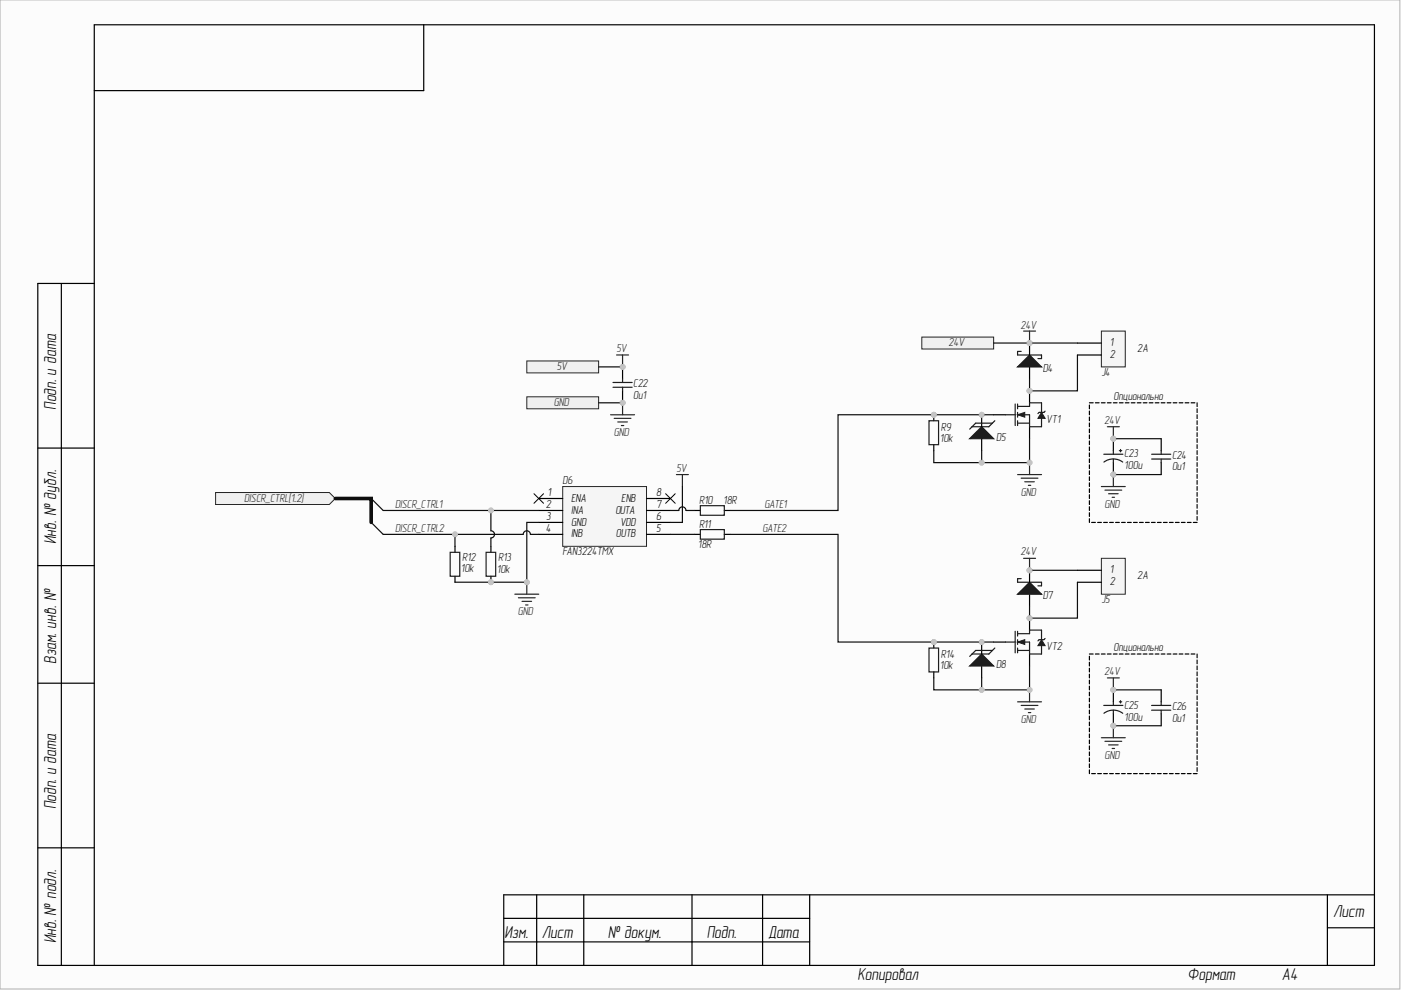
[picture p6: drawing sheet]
<svg xmlns="http://www.w3.org/2000/svg" width="297mm" height="210mm" viewBox="0 0 297 210" stroke-linecap="round" stroke-linejoin="round" font-family="sans-serif">
<path d="M0 0h296.8v209.7h-296.8z" fill-rule="evenodd" fill="#fcfcfc"/>
<path d="M0 0h296.8v209.7h-296.8z" fill="none" stroke="#bdbdbd" stroke-width=".21"/>
<path d="M0 0h296.8v209.7h-296.8z" fill-rule="evenodd" fill="#fcfcfc"/>
<path d="M0 0h296.8v209.7h-296.8z" fill="none" stroke="#bdbdbd" stroke-width=".21"/>
<g fill="none" stroke="#000" stroke-width=".25">
<path d="M89.8 5.3v13.9h-69.8M13 60.1v144.6M20 60.1h-12v144.6h283.4v-199.4h-271.4v199.4M8 95h12M8 119.9h12M8 144.9h12M8 179.8h12M106.8 194.7h64.9M106.8 199.7h64.9M113.8 189.7v15M123.8 189.7v15M146.7 189.7v15"/>
<path d="M161.7 189.7v15M171.7 189.7v15M281.4 189.7v15M281.4 196.7h10M291.4 189.7h-184.6v15"/>
</g>
<path d="M195.4 71.5h15.3v2.5h-15.3z" fill-rule="evenodd" fill="#f0f0f0"/>
<path d="M195.4 71.5h15.3v2.5h-15.3z" fill="none" stroke="#262626" stroke-width=".21"/>
<path d="M111.7 84.1h15.2v2.6h-15.2z" fill-rule="evenodd" fill="#f0f0f0"/>
<path d="M111.7 84.1h15.2v2.6h-15.2z" fill="none" stroke="#262626" stroke-width=".21"/>
<path d="M45.7 104.4h24.1l1.3 1.3-1.3 1.3h-24.1z" fill-rule="evenodd" fill="#f0f0f0"/>
<path d="M45.7 104.4h24.1l1.3 1.3-1.3 1.3h-24.1z" fill="none" stroke="#262626" stroke-width=".21"/>
<path d="M218.3 98.1v2.5M215.7 100.6h5.1M216.5 101.4h3.6M217.3 102.1h2M218 102.9h.5" fill="none" stroke="#262626" stroke-width=".25"/>
<circle cx="218.3" cy="98.1" r=".51" fill="#c1c1c1"/>
<circle cx="218.3" cy="98.1" r=".51" fill="none" stroke="#c1c1c1" stroke-width=".21"/>
<circle cx="218.3" cy="72.7" r=".51" fill="#c1c1c1"/>
<circle cx="218.3" cy="72.7" r=".51" fill="none" stroke="#c1c1c1" stroke-width=".21"/>
<path d="M218.3 77.8v2.5" fill="none" stroke="#000" stroke-width=".25"/>
<path d="M215.7 77.8l2.6-2.5 2.5 2.5z" fill="#1c1c1c"/>
<path d="M215.7 77.8l2.6-2.5 2.5 2.5zM216.5 74.5h-.8v.8h5.1v.7h-.7" fill="none" stroke="#1c1c1c" stroke-width=".25"/>
<path d="M218.3 72.7v2.6" fill="none" stroke="#000" stroke-width=".25"/>
<circle cx="218.3" cy="72.7" r=".51" fill="#c1c1c1"/>
<circle cx="218.3" cy="72.7" r=".51" fill="none" stroke="#c1c1c1" stroke-width=".21"/>
<path d="M217 70.2h2.6M218.3 70.2v2.5" fill="none" stroke="#262626" stroke-width=".25"/>
<circle cx="218.3" cy="72.7" r=".51" fill="#c1c1c1"/>
<circle cx="218.3" cy="72.7" r=".51" fill="none" stroke="#c1c1c1" stroke-width=".21"/>
<circle cx="198" cy="87.9" r=".51" fill="#c1c1c1"/>
<circle cx="198" cy="87.9" r=".51" fill="none" stroke="#c1c1c1" stroke-width=".21"/>
<path d="M198 87.9v1.3M198 94.3v1.3" fill="none" stroke="#000" stroke-width=".25"/>
<circle cx="198" cy="87.9" r=".51" fill="#c1c1c1"/>
<circle cx="198" cy="87.9" r=".51" fill="none" stroke="#c1c1c1" stroke-width=".21"/>
<path d="M197 89.2h2v5.1h-2z" fill="none" stroke="#1c1c1c" stroke-width=".25"/>
<circle cx="208.1" cy="87.9" r=".51" fill="#c1c1c1"/>
<circle cx="208.1" cy="87.9" r=".51" fill="none" stroke="#c1c1c1" stroke-width=".21"/>
<path d="M208.1 93v2.6" fill="none" stroke="#000" stroke-width=".25"/>
<path d="M205.6 93l2.5-2.5 2.6 2.5z" fill="#1c1c1c"/>
<path d="M205.6 93l2.5-2.5 2.6 2.5zM206.1 90.5h3.6" fill="none" stroke="#1c1c1c" stroke-width=".25"/>
<path d="M208.1 87.9v2.6" fill="none" stroke="#000" stroke-width=".25"/>
<circle cx="208.1" cy="87.9" r=".51" fill="#c1c1c1"/>
<circle cx="208.1" cy="87.9" r=".51" fill="none" stroke="#c1c1c1" stroke-width=".21"/>
<path d="M210.4 89.7h-3.5l-1.3 1.3M210.9 89.2l-1.2 1.3" fill="none" stroke="#1c1c1c" stroke-width=".25"/>
<circle cx="218.3" cy="82.9" r=".51" fill="#c1c1c1"/>
<circle cx="218.3" cy="82.9" r=".51" fill="none" stroke="#c1c1c1" stroke-width=".21"/>
<path d="M218.3 82.9v2.5" fill="none" stroke="#000" stroke-width=".25"/>
<circle cx="218.3" cy="82.9" r=".51" fill="#c1c1c1"/>
<circle cx="218.3" cy="82.9" r=".51" fill="none" stroke="#c1c1c1" stroke-width=".21"/>
<path d="M210.7 87.9h2.5M218.3 90.5v2.5" fill="none" stroke="#000" stroke-width=".25"/>
<path d="M213.2 87.9h2M215.2 85.7v4.5M215.7 86.2h2.6M215.7 87.9h2.6v2.6M215.7 89.7h2.6M215.7 85.7v1M215.7 87.4v1M215.7 89.2v1" fill="none" stroke="#1c1c1c" stroke-width=".25"/>
<path d="M215.7 87.9l1.6-.5v1z" fill="#1c1c1c"/>
<path d="M215.7 87.9l1.6-.5v1z" fill="none" stroke="#1c1c1c" stroke-width=".21"/>
<path d="M218.3 85.4v.8M218.3 90.5h2.5" fill="none" stroke="#1c1c1c" stroke-width=".25"/>
<path d="M220.8 87.4l.8 1.3h-1.5z" fill="#1c1c1c"/>
<path d="M220.8 87.4l.8 1.3h-1.5z" fill="none" stroke="#1c1c1c" stroke-width=".21"/>
<path d="M218.3 85.4h2.5v2M220.8 88.7v1.8M221.6 87.2l-.3 .2h-1l-.2 .3" fill="none" stroke="#1c1c1c" stroke-width=".25"/>
<path d="M111.7 76.5h15.2v2.6h-15.2z" fill-rule="evenodd" fill="#f0f0f0"/>
<path d="M111.7 76.5h15.2v2.6h-15.2z" fill="none" stroke="#262626" stroke-width=".21"/>
<path d="M119.3 103.2h17.8v12.6h-17.8z" fill-rule="evenodd" fill="#f5f5f5"/>
<path d="M119.3 103.2h17.8v12.6h-17.8z" fill="none" stroke="#262626" stroke-width=".21"/>
<path d="M96.5 115.8v1.3M114.2 105.7h5.1M114.2 108.2h5.1M114.2 110.8h5.1M114.2 113.3h5.1M137.1 105.7h5M137.1 108.2h5M137.1 110.8h5M137.1 113.3h5M96.5 122.2v1.2" fill="none" stroke="#000" stroke-width=".25"/>
<path d="M113.2 104.7l2 2M115.2 104.7l-2 2M141.1 104.7l2.1 2M143.2 104.7l-2.1 2" fill="none" stroke="#000" stroke-width=".21"/>
<path d="M95.5 117.1h2v5.1h-2z" fill="none" stroke="#1c1c1c" stroke-width=".25"/>
<circle cx="104.1" cy="123.4" r=".51" fill="#c1c1c1"/>
<circle cx="104.1" cy="123.4" r=".51" fill="none" stroke="#c1c1c1" stroke-width=".21"/>
<path d="M104.1 122.2v1.2" fill="none" stroke="#000" stroke-width=".25"/>
<circle cx="104.1" cy="123.4" r=".51" fill="#c1c1c1"/>
<circle cx="104.1" cy="123.4" r=".51" fill="none" stroke="#c1c1c1" stroke-width=".21"/>
<path d="M104.1 115.8v1.3" fill="none" stroke="#000" stroke-width=".25"/>
<path d="M103.1 117.1h2v5.1h-2z" fill="none" stroke="#1c1c1c" stroke-width=".25"/>
<path d="M109.2 126h5M109.9 126.7h3.6M110.7 127.5h2M111.4 128.3h.5M111.7 123.4v2.6" fill="none" stroke="#262626" stroke-width=".25"/>
<circle cx="111.7" cy="123.4" r=".51" fill="#c1c1c1"/>
<circle cx="111.7" cy="123.4" r=".51" fill="none" stroke="#c1c1c1" stroke-width=".21"/>
<path d="M78.7 105.7l2.5 2.5M78.7 110.8l2.5 2.5" fill="none" stroke="#0e0e0e" stroke-width=".25"/>
<circle cx="132" cy="85.4" r=".51" fill="#c1c1c1"/>
<circle cx="132" cy="85.4" r=".51" fill="none" stroke="#c1c1c1" stroke-width=".21"/>
<circle cx="132" cy="77.8" r=".51" fill="#c1c1c1"/>
<circle cx="132" cy="77.8" r=".51" fill="none" stroke="#c1c1c1" stroke-width=".21"/>
<path d="M132 82.9v2.5" fill="none" stroke="#000" stroke-width=".25"/>
<circle cx="132" cy="85.4" r=".51" fill="#c1c1c1"/>
<circle cx="132" cy="85.4" r=".51" fill="none" stroke="#c1c1c1" stroke-width=".21"/>
<path d="M132 77.8v2.5" fill="none" stroke="#000" stroke-width=".25"/>
<circle cx="132" cy="77.8" r=".51" fill="#c1c1c1"/>
<circle cx="132" cy="77.8" r=".51" fill="none" stroke="#c1c1c1" stroke-width=".21"/>
<path d="M130 81.1h4M130 82.1h4M132 80.3v.8M132 82.1v.8" fill="none" stroke="#1c1c1c" stroke-width=".25"/>
<path d="M130.7 75.3h2.6M132 75.3v2.5" fill="none" stroke="#262626" stroke-width=".25"/>
<circle cx="132" cy="77.8" r=".51" fill="#c1c1c1"/>
<circle cx="132" cy="77.8" r=".51" fill="none" stroke="#c1c1c1" stroke-width=".21"/>
<path d="M129.5 87.9h5M130.2 88.7h3.6M131 89.5h2M131.7 90.2h.6M132 85.4v2.5" fill="none" stroke="#262626" stroke-width=".25"/>
<circle cx="132" cy="85.4" r=".51" fill="#c1c1c1"/>
<circle cx="132" cy="85.4" r=".51" fill="none" stroke="#c1c1c1" stroke-width=".21"/>
<path d="M143.4 100.6h2.6M144.7 100.6v2.6M215.7 148.8h5.1M216.5 149.6h3.6M217.3 150.3h2M218 151.1h.5M218.3 146.3v2.5" fill="none" stroke="#262626" stroke-width=".25"/>
<circle cx="218.3" cy="146.3" r=".51" fill="#c1c1c1"/>
<circle cx="218.3" cy="146.3" r=".51" fill="none" stroke="#c1c1c1" stroke-width=".21"/>
<circle cx="218.3" cy="120.9" r=".51" fill="#c1c1c1"/>
<circle cx="218.3" cy="120.9" r=".51" fill="none" stroke="#c1c1c1" stroke-width=".21"/>
<path d="M218.3 126v2.5" fill="none" stroke="#000" stroke-width=".25"/>
<path d="M215.7 126l2.6-2.5 2.5 2.5z" fill="#1c1c1c"/>
<path d="M215.7 126l2.6-2.5 2.5 2.5zM216.5 122.7h-.8v.8h5.1v.7h-.7" fill="none" stroke="#1c1c1c" stroke-width=".25"/>
<path d="M218.3 120.9v2.6" fill="none" stroke="#000" stroke-width=".25"/>
<circle cx="218.3" cy="120.9" r=".51" fill="#c1c1c1"/>
<circle cx="218.3" cy="120.9" r=".51" fill="none" stroke="#c1c1c1" stroke-width=".21"/>
<path d="M217 118.4h2.6M218.3 118.4v2.5" fill="none" stroke="#262626" stroke-width=".25"/>
<circle cx="218.3" cy="120.9" r=".51" fill="#c1c1c1"/>
<circle cx="218.3" cy="120.9" r=".51" fill="none" stroke="#c1c1c1" stroke-width=".21"/>
<circle cx="198" cy="136.1" r=".51" fill="#c1c1c1"/>
<circle cx="198" cy="136.1" r=".51" fill="none" stroke="#c1c1c1" stroke-width=".21"/>
<path d="M198 136.1v1.3M198 142.5v1.2" fill="none" stroke="#000" stroke-width=".25"/>
<circle cx="198" cy="136.1" r=".51" fill="#c1c1c1"/>
<circle cx="198" cy="136.1" r=".51" fill="none" stroke="#c1c1c1" stroke-width=".21"/>
<path d="M197 137.4h2v5.1h-2z" fill="none" stroke="#1c1c1c" stroke-width=".25"/>
<circle cx="208.1" cy="136.1" r=".51" fill="#c1c1c1"/>
<circle cx="208.1" cy="136.1" r=".51" fill="none" stroke="#c1c1c1" stroke-width=".21"/>
<path d="M208.1 141.2v2.5" fill="none" stroke="#000" stroke-width=".25"/>
<path d="M205.6 141.2l2.5-2.5 2.6 2.5z" fill="#1c1c1c"/>
<path d="M206.1 138.7h3.6M205.6 141.2l2.5-2.5 2.6 2.5z" fill="none" stroke="#1c1c1c" stroke-width=".25"/>
<path d="M208.1 136.1v2.6" fill="none" stroke="#000" stroke-width=".25"/>
<circle cx="208.1" cy="136.1" r=".51" fill="#c1c1c1"/>
<circle cx="208.1" cy="136.1" r=".51" fill="none" stroke="#c1c1c1" stroke-width=".21"/>
<path d="M210.4 137.9h-3.5l-1.3 1.3M210.9 137.4l-1.2 1.3" fill="none" stroke="#1c1c1c" stroke-width=".25"/>
<circle cx="218.3" cy="131.1" r=".51" fill="#c1c1c1"/>
<circle cx="218.3" cy="131.1" r=".51" fill="none" stroke="#c1c1c1" stroke-width=".21"/>
<path d="M218.3 131.1v2.5" fill="none" stroke="#000" stroke-width=".25"/>
<circle cx="218.3" cy="131.1" r=".51" fill="#c1c1c1"/>
<circle cx="218.3" cy="131.1" r=".51" fill="none" stroke="#c1c1c1" stroke-width=".21"/>
<path d="M210.7 136.1h2.5M218.3 138.7v2.5" fill="none" stroke="#000" stroke-width=".25"/>
<path d="M213.2 136.1h2M215.2 133.9v4.5M215.7 134.4h2.6M215.7 136.1h2.6v2.6M215.7 137.9h2.6M215.7 133.9v1M215.7 135.6v1M215.7 137.4v1" fill="none" stroke="#1c1c1c" stroke-width=".25"/>
<path d="M215.7 136.1l1.6-.5v1z" fill="#1c1c1c"/>
<path d="M215.7 136.1l1.6-.5v1z" fill="none" stroke="#1c1c1c" stroke-width=".21"/>
<path d="M218.3 133.6v.8M218.3 138.7h2.5" fill="none" stroke="#1c1c1c" stroke-width=".25"/>
<path d="M220.8 135.6l.8 1.3h-1.5z" fill="#1c1c1c"/>
<path d="M220.8 135.6l.8 1.3h-1.5z" fill="none" stroke="#1c1c1c" stroke-width=".21"/>
<path d="M148.5 107.2h5.1v2h-5.1zM148.5 112.3h5.1v2h-5.1zM218.3 133.6h2.5v2M220.8 136.9v1.8M221.6 135.4l-.3 .2h-1l-.2 .3" fill="none" stroke="#1c1c1c" stroke-width=".25"/>
<path d="M147.2 108.2h1.3M147.2 113.3h1.3M153.6 108.2h1.2M153.6 113.3h1.2" fill="none" stroke="#000" stroke-width=".25"/>
<circle cx="236.1" cy="93" r=".51" fill="#c1c1c1"/>
<circle cx="236.1" cy="93" r=".51" fill="none" stroke="#c1c1c1" stroke-width=".21"/>
<circle cx="236.1" cy="100.6" r=".51" fill="#c1c1c1"/>
<circle cx="236.1" cy="100.6" r=".51" fill="none" stroke="#c1c1c1" stroke-width=".21"/>
<path d="M236.1 93v2.6" fill="none" stroke="#000" stroke-width=".25"/>
<circle cx="236.1" cy="93" r=".51" fill="#c1c1c1"/>
<circle cx="236.1" cy="93" r=".51" fill="none" stroke="#c1c1c1" stroke-width=".21"/>
<path d="M236.1 98.1v2.5" fill="none" stroke="#000" stroke-width=".25"/>
<circle cx="236.1" cy="100.6" r=".51" fill="#c1c1c1"/>
<circle cx="236.1" cy="100.6" r=".51" fill="none" stroke="#c1c1c1" stroke-width=".21"/>
<path d="M234 96.3h4.1M234.1 98a3.3 3.3 0 0 1 3.9 0M236.1 95.6v.7M236.1 97.3v.8M237.3 95.6h.5M237.6 95.3v.5" fill="none" stroke="#1c1c1c" stroke-width=".25"/>
<path d="M234.8 90.5h2.5M236.1 90.5v2.5" fill="none" stroke="#262626" stroke-width=".25"/>
<circle cx="236.1" cy="93" r=".51" fill="#c1c1c1"/>
<circle cx="236.1" cy="93" r=".51" fill="none" stroke="#c1c1c1" stroke-width=".21"/>
<path d="M233.5 103.2h5.1M234.3 103.9h3.5M235 104.7h2.1M235.8 105.4h.5M236.1 100.6v2.6" fill="none" stroke="#262626" stroke-width=".25"/>
<circle cx="236.1" cy="100.6" r=".51" fill="#c1c1c1"/>
<circle cx="236.1" cy="100.6" r=".51" fill="none" stroke="#c1c1c1" stroke-width=".21"/>
<circle cx="236.1" cy="146.3" r=".51" fill="#c1c1c1"/>
<circle cx="236.1" cy="146.3" r=".51" fill="none" stroke="#c1c1c1" stroke-width=".21"/>
<circle cx="236.1" cy="153.9" r=".51" fill="#c1c1c1"/>
<circle cx="236.1" cy="153.9" r=".51" fill="none" stroke="#c1c1c1" stroke-width=".21"/>
<path d="M236.1 146.3v2.5" fill="none" stroke="#000" stroke-width=".25"/>
<circle cx="236.1" cy="146.3" r=".51" fill="#c1c1c1"/>
<circle cx="236.1" cy="146.3" r=".51" fill="none" stroke="#c1c1c1" stroke-width=".21"/>
<path d="M236.1 151.3v2.6" fill="none" stroke="#000" stroke-width=".25"/>
<circle cx="236.1" cy="153.9" r=".51" fill="#c1c1c1"/>
<circle cx="236.1" cy="153.9" r=".51" fill="none" stroke="#c1c1c1" stroke-width=".21"/>
<path d="M234 149.6h4.1M234.1 151.2a3.3 3.3 0 0 1 3.9 0M236.1 148.8v.8M236.1 150.6v.7M237.3 148.8h.5M237.6 148.6v.5" fill="none" stroke="#1c1c1c" stroke-width=".25"/>
<path d="M234.8 143.7h2.5M236.1 143.7v2.6" fill="none" stroke="#262626" stroke-width=".25"/>
<circle cx="236.1" cy="146.3" r=".51" fill="#c1c1c1"/>
<circle cx="236.1" cy="146.3" r=".51" fill="none" stroke="#c1c1c1" stroke-width=".21"/>
<path d="M233.5 156.4h5.1M234.3 157.2h3.5M235 157.9h2.1M235.8 158.7h.5M236.1 153.9v2.5" fill="none" stroke="#262626" stroke-width=".25"/>
<circle cx="236.1" cy="153.9" r=".51" fill="#c1c1c1"/>
<circle cx="236.1" cy="153.9" r=".51" fill="none" stroke="#c1c1c1" stroke-width=".21"/>
<g fill="none" stroke="#000" stroke-width=".25">
<path d="M231 85.9v.8M231 87.1v.8M231 88.4v.8M231 89.7v.8M231 91v.7M231 92.2v.8M231 93.5v.8M231 94.8v.8M231 96v.8M231 97.3v.8M231 98.6v.8M231 99.8v.8"/>
<path d="M231 85.4h.8M232.2 85.4h.8M233.5 85.4h.8M234.8 85.4h.8M236.1 85.4h.7M237.3 85.4h.8M238.6 85.4h.8M239.8 85.4h.8M241.1 85.4h.8M242.4 85.4h.8M243.7 85.4h.7M244.9 85.4h.8"/>
<path d="M246.2 93v2.6M246.2 98.1v2.5M246.2 85.4h.8M247.5 85.4h.8M248.7 85.4h.8M250 85.4h.8M251.3 85.4h.8M252.5 85.4h.8M253.8 85.4v.8M253.8 86.7v.8M253.8 87.9v.8M253.8 89.2v.8"/>
<path d="M253.8 90.5v.8M253.8 91.7v.8M253.8 93v.8M253.8 94.3v.8M253.8 95.6v.7M253.8 96.8v.8M253.8 98.1v.8M253.8 99.4v.7M231 101.1v.8M231 102.4v.8M231 103.6v.8M231 104.9v.8"/>
<path d="M231 106.2v.8M231 107.4v.8M231 108.7v.8M231 110v.8M231.5 110.8h.7M232.7 110.8h.8M234 110.8h.8M235.3 110.8h.8M236.5 110.8h.8M237.8 110.8h.8M239.1 110.8h.7M240.3 110.8h.8"/>
<path d="M241.6 110.8h.8M242.9 110.8h.8M244.1 110.8h.8M245.4 110.8h.8M246.7 110.8h.8M247.9 110.8h.8M249.2 110.8h.8M250.5 110.8h.8M251.7 110.8h.8M253 110.8h.8M253.8 100.6v.8M253.8 101.9v.8"/>
<path d="M253.8 103.2v.8M253.8 104.4v.8M253.8 105.7v.8M253.8 107v.8M253.8 108.2v.8M253.8 109.5v.8M231 139.1v.8M231 138.7h.8M232.2 138.7h.8M233.5 138.7h.8M234.8 138.7h.8M236.1 138.7h.7"/>
<path d="M237.3 138.7h.8M238.6 138.7h.8M239.8 138.7h.8M241.1 138.7h.8M242.4 138.7h.8M243.7 138.7h.7M244.9 138.7h.8M246.2 138.7h.8M247.5 138.7h.8M248.7 138.7h.8M250 138.7h.8M251.3 138.7h.8"/>
<path d="M252.5 138.7h.8M253.8 138.7v.8M253.8 139.9v.8M231 140.4v.8M231 141.7v.8M231 142.9v.8M231 144.2v.8M231 145.5v.8M231 146.7v.8M231 148v.8M231 149.3v.8M231 150.5v.8"/>
<path d="M231 151.8v.8M231 153.1v.8M231 154.4v.7M231 155.6v.8M231 156.9v.8M231 158.2v.8M231 159.4v.8M246.2 146.3v2.5M246.2 151.3v2.6M253.8 141.2v.8M253.8 142.5v.8M253.8 143.7v.8"/>
<path d="M253.8 145v.8M253.8 146.3v.8M253.8 147.5v.8M253.8 148.8v.8M253.8 150.1v.8M253.8 151.3v.8M253.8 152.6v.8M253.8 153.9v.8M253.8 155.1v.8M253.8 156.4v.8M253.8 157.7v.8M253.8 159v.7"/>
<path d="M231 160.7v.8M231 162v.8M231 163.2v.8M231.5 164h.7M232.7 164h.8M234 164h.8M235.3 164h.8M236.5 164h.8M237.8 164h.8M239.1 164h.7M240.3 164h.8M241.6 164h.8"/>
<path d="M242.9 164h.8M244.1 164h.8M245.4 164h.8M246.7 164h.8M247.9 164h.8M249.2 164h.8M250.5 164h.8M251.7 164h.8M253 164h.8M253.8 160.2v.8M253.8 161.5v.8M253.8 162.8v.7"/>
</g>
<path d="M244.2 96.3h4M244.2 97.3h4M246.2 95.6v.7M246.2 97.3v.8M244.2 149.6h4M244.2 150.6h4M246.2 148.8v.8M246.2 150.6v.7" fill="none" stroke="#1c1c1c" stroke-width=".25"/>
<path d="M210.7 72.7h7.6" fill="none" stroke="#0e0e0e" stroke-width=".25"/>
<circle cx="218.3" cy="72.7" r=".51" fill="#c1c1c1"/>
<circle cx="218.3" cy="72.7" r=".51" fill="none" stroke="#c1c1c1" stroke-width=".21"/>
<path d="M218.3 72.7h10.1" fill="none" stroke="#0e0e0e" stroke-width=".25"/>
<circle cx="218.3" cy="72.7" r=".51" fill="#c1c1c1"/>
<circle cx="218.3" cy="72.7" r=".51" fill="none" stroke="#c1c1c1" stroke-width=".21"/>
<path d="M228.4 75.3v7.6h-10.1" fill="none" stroke="#0e0e0e" stroke-width=".25"/>
<circle cx="218.3" cy="82.9" r=".51" fill="#c1c1c1"/>
<circle cx="218.3" cy="82.9" r=".51" fill="none" stroke="#c1c1c1" stroke-width=".21"/>
<path d="M218.3 80.3v2.6" fill="none" stroke="#0e0e0e" stroke-width=".25"/>
<circle cx="218.3" cy="82.9" r=".51" fill="#c1c1c1"/>
<circle cx="218.3" cy="82.9" r=".51" fill="none" stroke="#c1c1c1" stroke-width=".21"/>
<path d="M218.3 93v5.1h-20.3v-2.5" fill="none" stroke="#0e0e0e" stroke-width=".25"/>
<circle cx="208.1" cy="98.1" r=".51" fill="#c1c1c1"/>
<circle cx="208.1" cy="98.1" r=".51" fill="none" stroke="#c1c1c1" stroke-width=".21"/>
<circle cx="218.3" cy="98.1" r=".51" fill="#c1c1c1"/>
<circle cx="218.3" cy="98.1" r=".51" fill="none" stroke="#c1c1c1" stroke-width=".21"/>
<path d="M198 87.9h12.7" fill="none" stroke="#0e0e0e" stroke-width=".25"/>
<circle cx="198" cy="87.9" r=".51" fill="#c1c1c1"/>
<circle cx="198" cy="87.9" r=".51" fill="none" stroke="#c1c1c1" stroke-width=".21"/>
<circle cx="208.1" cy="87.9" r=".51" fill="#c1c1c1"/>
<circle cx="208.1" cy="87.9" r=".51" fill="none" stroke="#c1c1c1" stroke-width=".21"/>
<path d="M208.1 95.6v2.5" fill="none" stroke="#0e0e0e" stroke-width=".25"/>
<circle cx="208.1" cy="98.1" r=".51" fill="#c1c1c1"/>
<circle cx="208.1" cy="98.1" r=".51" fill="none" stroke="#c1c1c1" stroke-width=".21"/>
<path d="M114.2 110.8h-2.5v12.6" fill="none" stroke="#0e0e0e" stroke-width=".25"/>
<circle cx="111.7" cy="123.4" r=".51" fill="#c1c1c1"/>
<circle cx="111.7" cy="123.4" r=".51" fill="none" stroke="#c1c1c1" stroke-width=".21"/>
<path d="M81.2 113.3h29.7a.76 .76 0 0 1 .8-.8 .76 .76 0 0 1 .8 .8h1.7" fill="none" stroke="#0e0e0e" stroke-width=".25"/>
<circle cx="96.5" cy="113.3" r=".51" fill="#c1c1c1"/>
<circle cx="96.5" cy="113.3" r=".51" fill="none" stroke="#c1c1c1" stroke-width=".21"/>
<path d="M96.5 123.4h15.2" fill="none" stroke="#0e0e0e" stroke-width=".25"/>
<circle cx="104.1" cy="123.4" r=".51" fill="#c1c1c1"/>
<circle cx="104.1" cy="123.4" r=".51" fill="none" stroke="#c1c1c1" stroke-width=".21"/>
<circle cx="111.7" cy="123.4" r=".51" fill="#c1c1c1"/>
<circle cx="111.7" cy="123.4" r=".51" fill="none" stroke="#c1c1c1" stroke-width=".21"/>
<path d="M96.5 113.3v2.5" fill="none" stroke="#0e0e0e" stroke-width=".25"/>
<circle cx="96.5" cy="113.3" r=".51" fill="#c1c1c1"/>
<circle cx="96.5" cy="113.3" r=".51" fill="none" stroke="#c1c1c1" stroke-width=".21"/>
<path d="M81.2 108.2h33" fill="none" stroke="#0e0e0e" stroke-width=".25"/>
<circle cx="104.1" cy="108.2" r=".51" fill="#c1c1c1"/>
<circle cx="104.1" cy="108.2" r=".51" fill="none" stroke="#c1c1c1" stroke-width=".21"/>
<path d="M104.1 108.2v4.3a.76 .76 0 0 1 .7 .8 .76 .76 0 0 1-.7 .8v1.7" fill="none" stroke="#0e0e0e" stroke-width=".25"/>
<circle cx="104.1" cy="108.2" r=".51" fill="#c1c1c1"/>
<circle cx="104.1" cy="108.2" r=".51" fill="none" stroke="#c1c1c1" stroke-width=".21"/>
<path d="M126.9 77.8h5.1" fill="none" stroke="#0e0e0e" stroke-width=".25"/>
<circle cx="132" cy="77.8" r=".51" fill="#c1c1c1"/>
<circle cx="132" cy="77.8" r=".51" fill="none" stroke="#c1c1c1" stroke-width=".21"/>
<path d="M126.9 85.4h5.1M144.7 103.2v7.6h-2.6" fill="none" stroke="#0e0e0e" stroke-width=".25"/>
<circle cx="132" cy="85.4" r=".51" fill="#c1c1c1"/>
<circle cx="132" cy="85.4" r=".51" fill="none" stroke="#c1c1c1" stroke-width=".21"/>
<path d="M218.3 120.9h10.1" fill="none" stroke="#0e0e0e" stroke-width=".25"/>
<circle cx="218.3" cy="120.9" r=".51" fill="#c1c1c1"/>
<circle cx="218.3" cy="120.9" r=".51" fill="none" stroke="#c1c1c1" stroke-width=".21"/>
<path d="M228.4 123.5v7.6h-10.1" fill="none" stroke="#0e0e0e" stroke-width=".25"/>
<circle cx="218.3" cy="131.1" r=".51" fill="#c1c1c1"/>
<circle cx="218.3" cy="131.1" r=".51" fill="none" stroke="#c1c1c1" stroke-width=".21"/>
<path d="M218.3 128.5v2.6" fill="none" stroke="#0e0e0e" stroke-width=".25"/>
<circle cx="218.3" cy="131.1" r=".51" fill="#c1c1c1"/>
<circle cx="218.3" cy="131.1" r=".51" fill="none" stroke="#c1c1c1" stroke-width=".21"/>
<path d="M218.3 141.2v5.1h-20.3v-2.6" fill="none" stroke="#0e0e0e" stroke-width=".25"/>
<circle cx="208.1" cy="146.3" r=".51" fill="#c1c1c1"/>
<circle cx="208.1" cy="146.3" r=".51" fill="none" stroke="#c1c1c1" stroke-width=".21"/>
<circle cx="218.3" cy="146.3" r=".51" fill="#c1c1c1"/>
<circle cx="218.3" cy="146.3" r=".51" fill="none" stroke="#c1c1c1" stroke-width=".21"/>
<path d="M198 136.1h12.7" fill="none" stroke="#0e0e0e" stroke-width=".25"/>
<circle cx="198" cy="136.1" r=".51" fill="#c1c1c1"/>
<circle cx="198" cy="136.1" r=".51" fill="none" stroke="#c1c1c1" stroke-width=".21"/>
<circle cx="208.1" cy="136.1" r=".51" fill="#c1c1c1"/>
<circle cx="208.1" cy="136.1" r=".51" fill="none" stroke="#c1c1c1" stroke-width=".21"/>
<path d="M208.1 143.7v2.6" fill="none" stroke="#0e0e0e" stroke-width=".25"/>
<circle cx="208.1" cy="146.3" r=".51" fill="#c1c1c1"/>
<circle cx="208.1" cy="146.3" r=".51" fill="none" stroke="#c1c1c1" stroke-width=".21"/>
<path d="M142.1 108.2h1.8a.76 .76 0 0 1 .8-.7 .76 .76 0 0 1 .7 .7h1.8M142.1 113.3h5.1M236.1 100.6h10.1" fill="none" stroke="#0e0e0e" stroke-width=".25"/>
<circle cx="236.1" cy="100.6" r=".51" fill="#c1c1c1"/>
<circle cx="236.1" cy="100.6" r=".51" fill="none" stroke="#c1c1c1" stroke-width=".21"/>
<path d="M236.1 93h10.1" fill="none" stroke="#0e0e0e" stroke-width=".25"/>
<circle cx="236.1" cy="93" r=".51" fill="#c1c1c1"/>
<circle cx="236.1" cy="93" r=".51" fill="none" stroke="#c1c1c1" stroke-width=".21"/>
<path d="M236.1 146.3h10.1" fill="none" stroke="#0e0e0e" stroke-width=".25"/>
<circle cx="236.1" cy="146.3" r=".51" fill="#c1c1c1"/>
<circle cx="236.1" cy="146.3" r=".51" fill="none" stroke="#c1c1c1" stroke-width=".21"/>
<path d="M236.1 153.9h10.1" fill="none" stroke="#0e0e0e" stroke-width=".25"/>
<circle cx="236.1" cy="153.9" r=".51" fill="#c1c1c1"/>
<circle cx="236.1" cy="153.9" r=".51" fill="none" stroke="#c1c1c1" stroke-width=".21"/>
<path d="M198 87.9h-20.3v20.3h-22.9" fill="none" stroke="#0e0e0e" stroke-width=".25"/>
<circle cx="198" cy="87.9" r=".51" fill="#c1c1c1"/>
<circle cx="198" cy="87.9" r=".51" fill="none" stroke="#c1c1c1" stroke-width=".21"/>
<path d="M154.8 113.3h22.9v22.8h20.3" fill="none" stroke="#0e0e0e" stroke-width=".25"/>
<circle cx="198" cy="136.1" r=".51" fill="#c1c1c1"/>
<circle cx="198" cy="136.1" r=".51" fill="none" stroke="#c1c1c1" stroke-width=".21"/>
<path d="M71.1 105.7h7.6v5.1" fill="none" stroke="#0e0e0e" stroke-width=".76"/>
<path d="M233.5 70.2h5.1v7.6h-5.1z" fill-rule="evenodd" fill="#f5f5f5"/>
<path d="M233.5 70.2h5.1v7.6h-5.1z" fill="none" stroke="#262626" stroke-width=".21"/>
<path d="M228.4 72.7h5.1M228.4 75.3h5.1" fill="none" stroke="#000" stroke-width=".25"/>
<path d="M233.5 118.4h5.1v7.6h-5.1z" fill-rule="evenodd" fill="#f5f5f5"/>
<path d="M233.5 118.4h5.1v7.6h-5.1z" fill="none" stroke="#262626" stroke-width=".21"/>
<path d="M228.4 120.9h5.1M228.4 123.5h5.1" fill="none" stroke="#000" stroke-width=".25"/>
<g font-size="3.7">
<text x="11.9" y="86.9" transform="rotate(-90 11.9 86.9)">Подп. и дата</text>
<text x="11.9" y="115.4" transform="rotate(-90 11.9 115.4)">Инв. № дубл.</text>
<text x="11.9" y="140.8" transform="rotate(-90 11.9 140.8)">Взам. инв. №</text>
<text x="11.9" y="171.6" transform="rotate(-90 11.9 171.6)">Подп. и дата</text>
<text x="282.7" y="194.4">Лист</text>
<text x="11.9" y="200" transform="rotate(-90 11.9 200)">Инв. № подл.</text>
<text x="106.9" y="198.8">Изм.</text>
<text x="114.9" y="198.8">Лист</text>
<text x="128.9" y="198.8">№ докум.</text>
<text x="149.8" y="198.8">Подп.</text>
<text x="162.9" y="198.8">Дата</text>
<text x="181.8" y="207.8">Копировал</text>
<text x="251.8" y="207.8">Формат</text>
<text x="271.8" y="207.8">A4</text>
</g>
<g font-size="2.5" fill="#262626">
<text x="216.3" y="69.7">24V</text>
<text x="130.7" y="74.7">5V</text>
<text x="201.1" y="73.5">24V</text>
<text x="118" y="78.5">5V</text>
<text x="117.4" y="86.1">GND</text>
<text x="234.1" y="89.9">24V</text>
<text x="130.1" y="92.4">GND</text>
<text x="143.4" y="100">5V</text>
<text x="51.8" y="106.4">DISCR_CTRL[1..2]</text>
<text x="83.8" y="107.6">DISCR_CTRL1</text>
<text x="162.1" y="107.6">GATE1</text>
<text x="216.4" y="105.1">GND</text>
<text x="234.2" y="107.6">GND</text>
<text x="83.8" y="112.7">DISCR_CTRL2</text>
<text x="161.7" y="112.7">GATE2</text>
<text x="216.3" y="117.8">24V</text>
<text x="109.8" y="130.4">GND</text>
<text x="234.1" y="143.1">24V</text>
<text x="216.4" y="153.3">GND</text>
<text x="234.2" y="160.9">GND</text>
</g>
<g font-size="2.5">
<text x="235.3" y="73.5">1</text>
<text x="235.3" y="76">2</text>
<text x="115.7" y="107.6">2</text>
<text x="116.1" y="105.1">1</text>
<text x="121.1" y="106.4">ENA</text>
<text x="131.7" y="106.4">ENB</text>
<text x="139.1" y="107.6">7</text>
<text x="139.1" y="105.1">8</text>
<text x="115.7" y="112.7">4</text>
<text x="115.8" y="110.2">3</text>
<text x="121.1" y="108.9">INA</text>
<text x="121.1" y="111.4">GND</text>
<text x="121.1" y="114">INB</text>
<text x="130.5" y="108.9">OUTA</text>
<text x="130.5" y="114">OUTB</text>
<text x="131.5" y="111.4">VDD</text>
<text x="139.1" y="112.7">5</text>
<text x="139.1" y="110.2">6</text>
<text x="235.3" y="121.6">1</text>
<text x="235.3" y="124.1">2</text>
</g>
<g font-size="2.5" fill="#0e0e0e">
<text x="241.1" y="74.7">2А</text>
<text x="134.3" y="82.1">C22</text>
<text x="221.1" y="78.8">D4</text>
<text x="233.5" y="79.8">J4</text>
<text x="134.3" y="84.5">0u1</text>
<text x="221.8" y="89.6">VT1</text>
<text x="236.1" y="84.8">Опционально</text>
<text x="199.2" y="93.7">10k</text>
<text x="199.5" y="91.4">R9</text>
<text x="211.2" y="93.4">D5</text>
<text x="238.3" y="99.5">100u</text>
<text x="238.3" y="97">C23</text>
<text x="248.5" y="99.8">0u1</text>
<text x="248.5" y="97.2">C24</text>
<text x="119.3" y="102.5">D6</text>
<text x="148.2" y="106.9">R10</text>
<text x="153.3" y="106.9">18R</text>
<text x="148.2" y="111.9">R11</text>
<text x="98" y="119">R12</text>
<text x="105.6" y="119">R13</text>
<text x="119.3" y="117.8">FAN3224TMX</text>
<text x="148" y="116.2">18R</text>
<text x="97.7" y="121.3">10k</text>
<text x="105.3" y="121.6">10k</text>
<text x="241.1" y="122.8">2А</text>
<text x="221.1" y="126.9">D7</text>
<text x="233.5" y="127.9">J5</text>
<text x="221.8" y="137.8">VT2</text>
<text x="199.2" y="141.9">10k</text>
<text x="199.5" y="139.6">R14</text>
<text x="211.2" y="141.6">D8</text>
<text x="236.1" y="138.1">Опционально</text>
<text x="238.3" y="152.8">100u</text>
<text x="238.3" y="150.2">C25</text>
<text x="248.5" y="153">0u1</text>
<text x="248.5" y="150.5">C26</text>
</g>
</svg>
